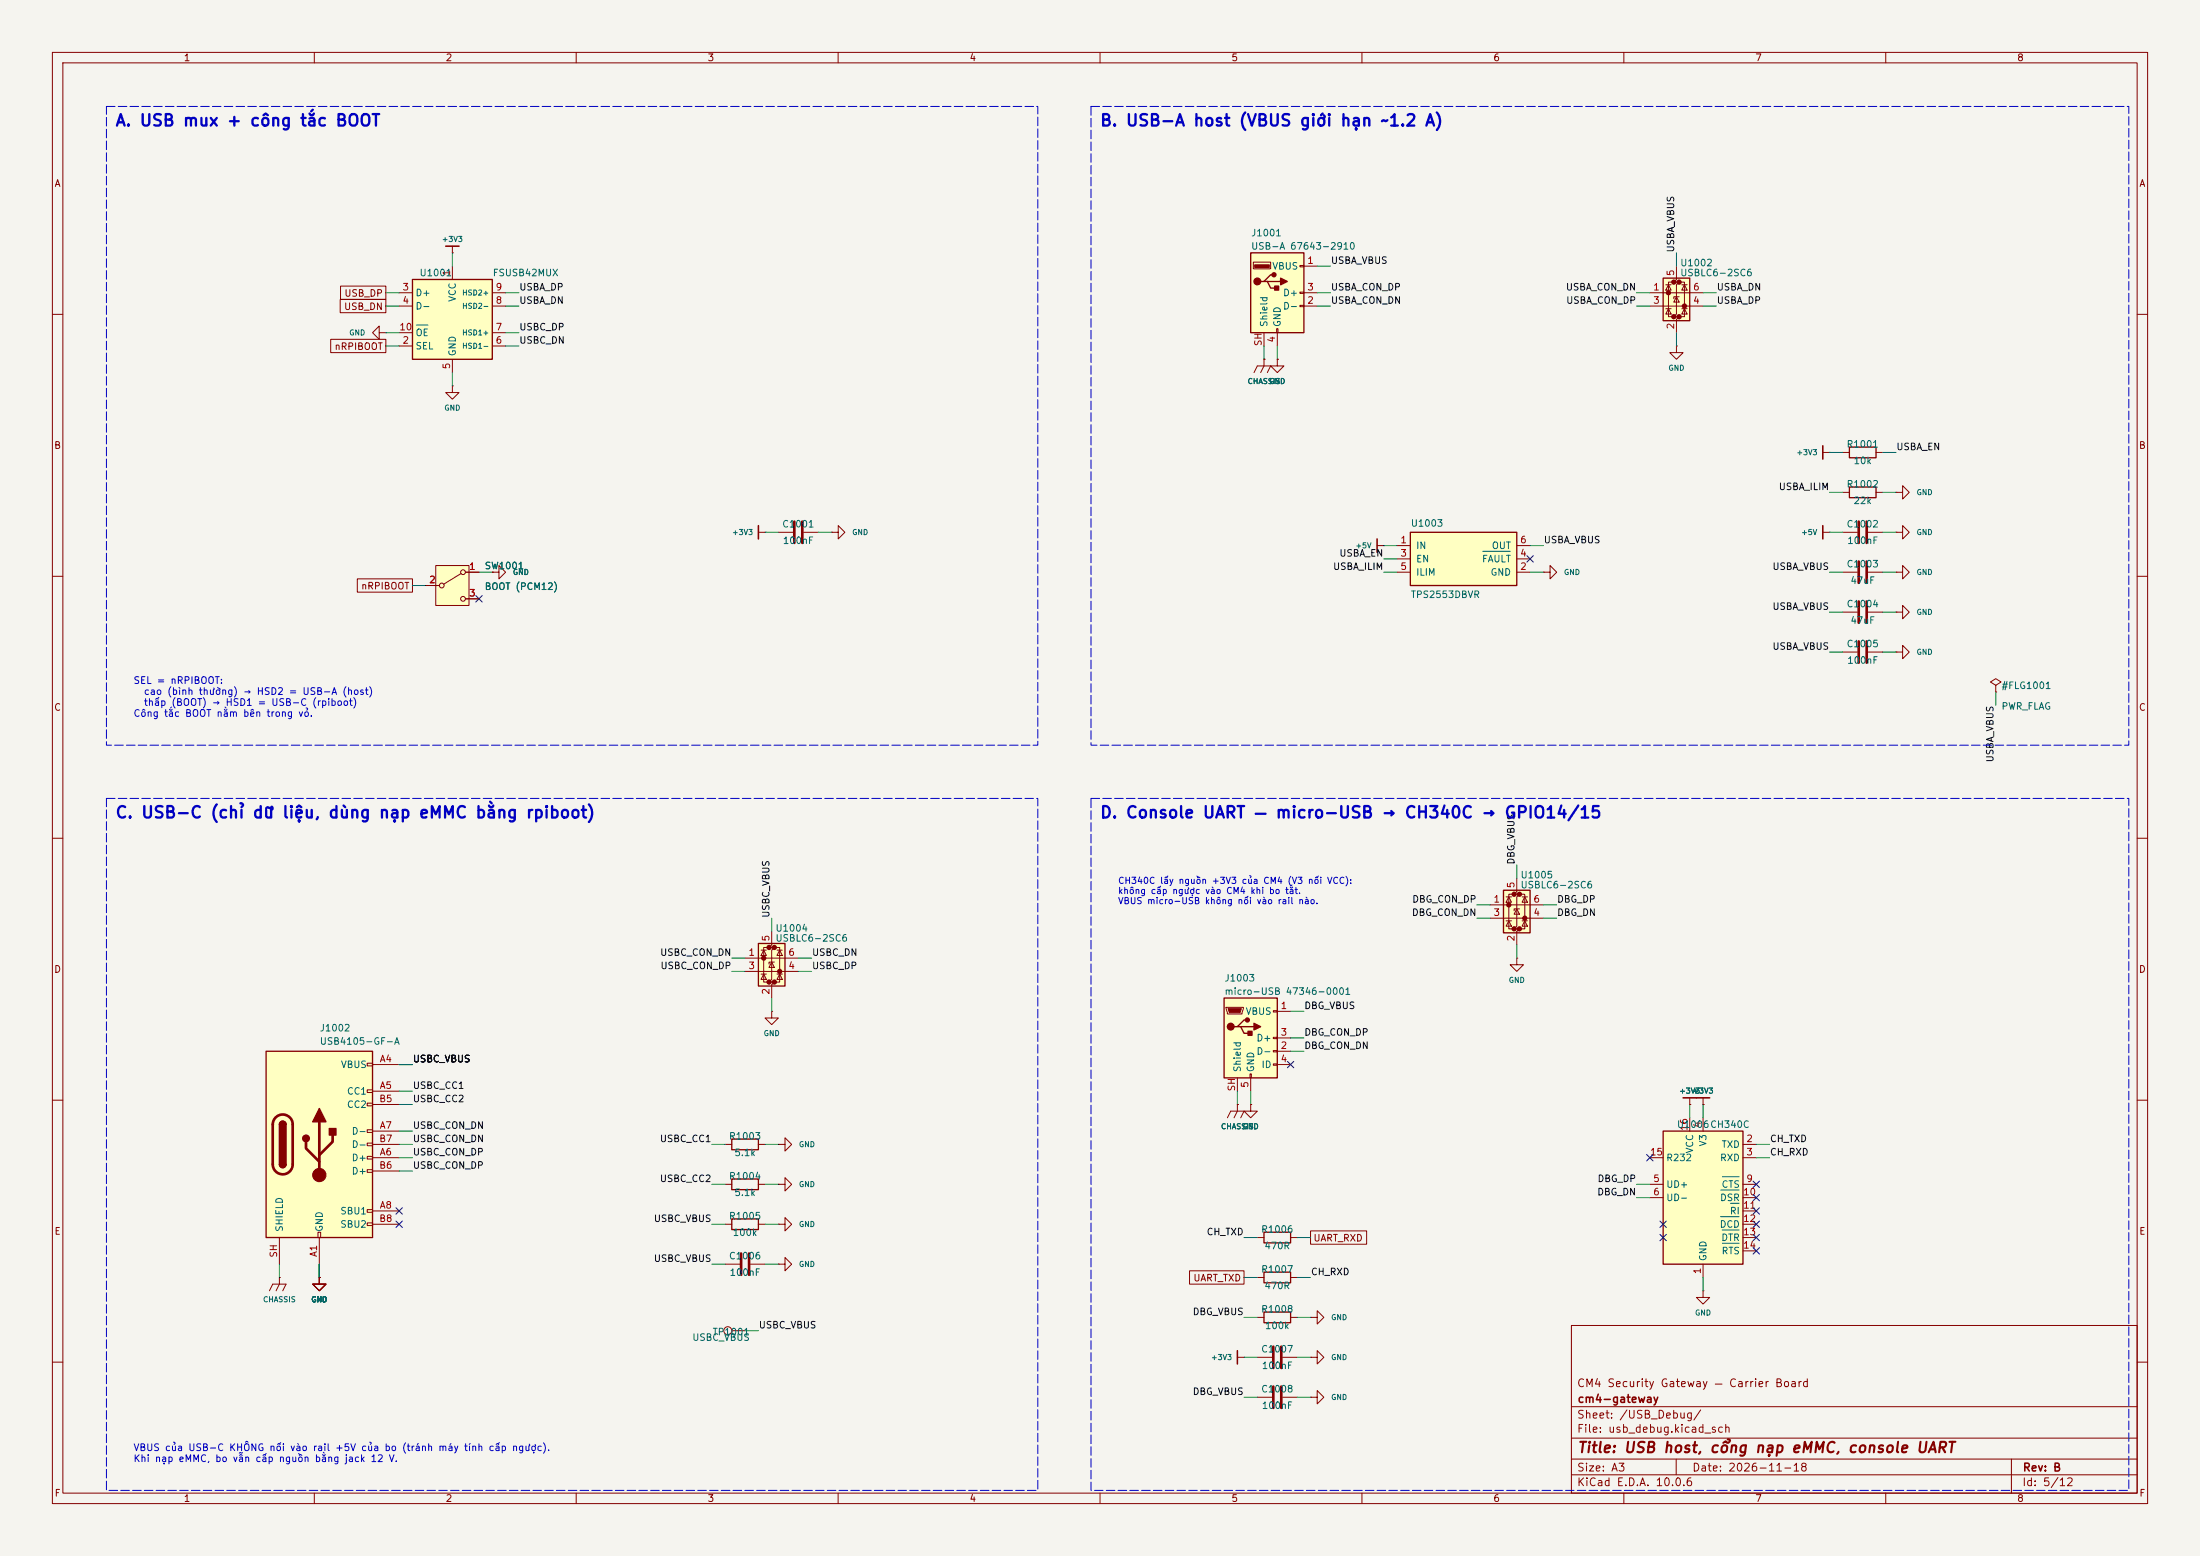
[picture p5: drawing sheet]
<svg xmlns="http://www.w3.org/2000/svg" width="420mm" height="297mm" viewBox="0 0 420 297" stroke-linecap="round" stroke-linejoin="round" font-family="sans-serif">
<path d="M0 0h420v297h-420z" fill="#f5f4ef" stroke="#f5f4ef" stroke-width=".19"/>
<g fill="none" stroke="#840000" stroke-width=".19">
<path d="M10 10h400v277h-400zM12 12h396v273h-396zM60 10v2M110 10v2M160 10v2M210 10v2M260 10v2M310 10v2M360 10v2M10 60h2M408 60h2M10 110h2"/>
<path d="M408 110h2M361.9 124.5h1.3v-1.3l1.3 1.3-1.3 1.2v-1.2M361.9 124.5h.1M10 160h2M408 160h2M147.3 193v1.3h1.3l-1.3 1.3-1.3-1.3h1.3M147.3 193h.1M10 210h2M408 210h2M148.6 226.1h1.3v-1.3l1.2 1.3-1.2 1.2v-1.2M148.6 226.1h.1M300 253h108v32h-108z"/>
<path d="M10 260h2M240 266.7h2.8M244.9 266.7h2.7M300 278.5h108M300 274.5h108M300 268.5h108M320 278.5v3M384 278.5v6.5M408 260h2M60 285v2M110 285v2M160 285v2"/>
<path d="M210 285v2M260 285v2M300 281.5h108M310 285v2M360 285v2"/>
</g>
<path d="M243.1 264.7v4M244.6 264.7v4" fill="none" stroke="#840000" stroke-width=".51"/>
<path d="M144.8 180.1h5.1v8.1h-5.1z" fill="#ffffc2"/>
<g fill="#840000" stroke="#840000" stroke-width=".51">
<circle cx="145.8" cy="182.9" r=".25"/>
<circle cx="146.8" cy="180.8" r=".25"/>
<circle cx="146.8" cy="187.5" r=".25"/>
<circle cx="147.8" cy="180.8" r=".25"/>
<circle cx="147.8" cy="187.5" r=".25"/>
<circle cx="148.8" cy="185.4" r=".25"/>
</g>
<g fill="none" stroke="#840000" stroke-width=".19">
<path d="M72.4 63.5v-1.3l-1.3 1.3 1.3 1.3v-1.3h1.3M73.7 63.5h.1M348 86.4h1.2M349.2 86.4h.1M351.8 101.6h2.8M356.6 101.6h2.8M351.8 124.5h2.8M356.6 124.5h2.8M147.3 177.8v2.5l-.5 .5h1l-.5 .6v5.5l-.5 .6h1l-.5 .5v2.5M142.2 182.9h10.2M142.2 185.4h10.2M145.3 185.9h1"/>
<path d="M145.3 181.4h1M145.8 181.4l.5 1h-1zM145.8 185.9l.5 1h-1zM146.8 180.8h-1v6.7h1M147.3 183.6l.5 1.1h-1zM147.8 183.6h-1v.4M147.8 180.8h1v6.7h-1M148.3 185.9h1.1M148.3 181.4h1.1M148.8 181.4l.6 1h-1.1zM148.8 185.9l.6 1h-1.1zM322.6 210.8h.1"/>
<path d="M322.6 209.6v1.2M325.1 210.8h.1M325.1 209.6v1.2M138.4 226.1h1.3M144.8 226.1h1.2"/>
</g>
<path d="M144.8 180.1h5.1v8.1h-5.1zM139.7 225h5.1v2.1h-5.1z" fill="none" stroke="#840000" stroke-width=".25"/>
<path d="M348 85.1v2.5M321.3 209.6h5.1" fill="none" stroke="#840000" stroke-width=".3"/>
<path d="M354.8 99.6v4M356.4 99.6v4M354.8 122.4v4.1M356.4 122.4v4.1" fill="none" stroke="#840000" stroke-width=".51"/>
<path d="M83.2 108h6.3v7.6h-6.3z" fill="#ffffc2"/>
<g fill="none" stroke="#840000" stroke-width=".19">
<path d="M86.4 73.7v1.2h1.2l-1.2 1.3-1.3-1.3h1.3M86.4 73.7h.1M81.3 111.8h2.5M83.2 108h6.3v7.6h-6.3zM88 109.5l-3.3 2M88.9 109.2h2.5M88.9 114.3h2.5M294.6 109.2h1.3v-1.2l1.3 1.2-1.3 1.3v-1.3M294.6 109.2h.1M351.8 116.8h2.8M356.6 116.8h2.8M361.9 109.2h1.3v-1.2l1.3 1.2-1.3 1.3v-1.3"/>
<path d="M361.9 109.2h.1M361.9 116.8h1.3v-1.2l1.3 1.2-1.3 1.3v-1.3M361.9 116.8h.1M240 259.1h2.8M240 251.5h1.3M240 243.8h1.3M244.9 259.1h2.7M246.4 251.5h1.2M246.4 243.8h1.2M250.2 266.7h1.3v-1.3l1.2 1.3-1.2 1.3v-1.3M250.2 266.7h.1"/>
<circle cx="84.3" cy="111.8" r=".46"/>
<circle cx="88.4" cy="114.3" r=".46"/>
<circle cx="88.4" cy="109.2" r=".46"/>
</g>
<path d="M354.8 114.8v4.1M356.4 114.8v4.1M243.1 257v4.1M244.6 257v4.1" fill="none" stroke="#840000" stroke-width=".51"/>
<path d="M241.3 250.4h5.1v2.1h-5.1zM241.3 242.8h5.1v2.1h-5.1z" fill="none" stroke="#840000" stroke-width=".25"/>
<path d="M317.5 215.9h15.2v25.4h-15.2z" fill="#ffffc2"/>
<path d="M317.5 215.9h15.2v25.4h-15.2z" fill="none" stroke="#840000" stroke-width=".25"/>
<g fill="none" stroke="#840000" stroke-width=".19">
<path d="M289.6 182.9v1.3h1.2l-1.2 1.2-1.3-1.2h1.3M289.6 182.9h.1M322.6 213.4v2.5M325.1 213.4v2.5M332.7 218.4h2.6M315 221h2.5M315 226.1h2.5M315 228.6h2.5M332.7 221h2.6M332.7 226.1h2.6M332.7 228.6h2.6M332.7 231.1h2.6"/>
<path d="M332.7 233.7h2.6M332.7 236.2h2.6M332.7 238.8h2.6M250.2 259.1h1.3v-1.3l1.2 1.3-1.2 1.2v-1.2M250.2 259.1h.1M325.1 246.4v1.2h1.3l-1.3 1.3-1.3-1.3h1.3M325.1 246.4h.1M325.1 241.3v2.5"/>
</g>
<path d="M328.4 232.2h3.6M328.5 227.2h3.5M328.8 234.8h3.2M328.8 224.6h3.2M328.8 237.3h3.2M330.4 229.7h1.6" fill="none" stroke="#006464" stroke-width=".19"/>
<path d="M287 169.9h5.1v8.2h-5.1z" fill="#ffffc2"/>
<g fill="#840000" stroke="#840000" stroke-width=".51">
<circle cx="288" cy="172.7" r=".25"/>
<circle cx="289.1" cy="170.7" r=".25"/>
<circle cx="289.1" cy="177.3" r=".25"/>
<circle cx="290.1" cy="170.7" r=".25"/>
<circle cx="290.1" cy="177.3" r=".25"/>
<circle cx="291.1" cy="175.3" r=".25"/>
</g>
<g fill="none" stroke="#840000" stroke-width=".19">
<path d="M94 109.2h1.2v-1.2l1.3 1.2-1.3 1.3v-1.3M94 109.2h.1M284.5 172.7h10.1M284.5 175.3h10.1M287.5 175.8h1M287.5 171.2h1M288 171.2l.5 1h-1zM288 175.8l.5 1h-1zM289.1 170.7h-1.1v6.6h1.1M289.6 167.6v2.6l-.5 .5h1l-.5 .5v5.6l-.5 .5h1l-.5 .5v2.5M289.6 173.5l.5 1h-1zM290.1 173.5h-1v.4"/>
<path d="M290.1 170.7h1v6.6h-1M290.6 175.8h1M290.6 171.2h1M291.1 171.2l.5 1h-1zM291.1 175.8l.5 1h-1z"/>
</g>
<path d="M287 169.9h5.1v8.2h-5.1z" fill="none" stroke="#840000" stroke-width=".25"/>
<path d="M50.8 200.7h20.3v35.5h-20.3z" fill="#ffffc2"/>
<g fill="none" stroke="#840000" stroke-width=".19">
<path d="M70.1 202.9h1v.6h-1zM70.1 208h1v.5h-1zM70.1 210.6h1v.5h-1zM70.1 215.6h1v.6h-1zM70.1 218.2h1v.5h-1zM71.1 203.2h5.1M71.1 208.3h5.1M71.1 215.9h5.1M71.1 210.8h5.1M71.1 218.4h5.1M53.3 236.2v5.1M60.7 235.2h.5v1h-.5z"/>
<path d="M61 236.2v5.1M70.1 220.7h1v.5h-1zM70.1 223.3h1v.5h-1zM70.1 230.9h1v.5h-1zM70.1 233.4h1v.5h-1zM71.1 221h5.1M71.1 231.1h5.1M71.1 223.5h5.1M71.1 233.7h5.1M51.4 246.4l.7-1.3h2.5l-.6 1.3M53.3 243.8h.1M53.3 243.8v1.3l-.6 1.3"/>
<path d="M236.2 259.1h1.3M237.5 259.1h.1M250.2 251.5h1.3v-1.3l1.2 1.3-1.2 1.2v-1.2M250.2 251.5h.1"/>
</g>
<path d="M50.8 200.7h20.3v35.5h-20.3zM53.3 214.6a.64 .64 0 0 1 .7-.6 .64 .64 0 0 1 .6 .6M53.3 222.2a.64 .64 0 0 0 .7 .7 .64 .64 0 0 0 .6-.7" fill="none" stroke="#840000" stroke-width=".25"/>
<path d="M52.6 213.3a1.9 1.9 0 0 1 2.1-.4 1.9 1.9 0 0 1 1.2 1.7v7.6a1.91 1.91 0 0 1-1.9 1.9 1.91 1.91 0 0 1-1.9-1.9v-7.7l.1-.7zM58.4 217.9v1.3l2.6 2.5M61 214.1v10.2M63.5 216.7v1.2l-2.5 2.6" fill="none" stroke="#840000" stroke-width=".51"/>
<g fill="#840000" stroke="#840000" stroke-width=".25">
<path d="M53.3 214.6h1.3v7.6h-1.3z"/>
<path d="M53.5 214.2a.64 .64 0 0 1 .7-.2 .64 .64 0 0 1 .4 .6h-1.3z"/>
<path d="M53.3 222.2h1.3a.64 .64 0 0 1-.6 .7 .64 .64 0 0 1-.7-.7z"/>
<path d="M61 211.6l1.2 2.5h-2.5z"/>
<path d="M62.9 215.4h1.2v1.3h-1.2z"/>
<circle cx="58.4" cy="217.3" r=".63"/>
</g>
<circle cx="61" cy="224.3" r="1.27" fill="#840000" stroke="#840000" stroke-width=".19"/>
<path d="M236.2 257.8v2.5" fill="none" stroke="#840000" stroke-width=".3"/>
<path d="M233.7 190.5h10.1v15.2h-10.1z" fill="#ffffc2"/>
<path d="M353.1 93h5v2h-5zM233.7 190.5h10.1v15.2h-10.1zM236.2 196h.7l.6 1.2h1.3M236.9 196h2.5M238.1 194.7h-.6l-1.3 1.3h-.6M241.3 235.2h5.1v2h-5.1z" fill="none" stroke="#840000" stroke-width=".25"/>
<g fill="none" stroke="#840000" stroke-width=".19">
<path d="M351.8 94h1.3M358.1 94h1.3M361.9 94h1.3v-1.3l1.3 1.3-1.3 1.3v-1.3M361.9 94h.1M348 101.6h1.2M349.2 101.6h.1M234.1 192.3h3.3v.2l-.3 1h-2.8zM243.1 192.9h.7v.3h-.7zM243.1 198h.7v.2h-.7zM243.8 193h2.6M243.8 198.1h2.6M234.3 213.4l.6-1.3h2.6l-.6 1.3"/>
<path d="M236.2 210.8h.1M236.2 205.7v2.6M236.2 210.8v1.3l-.6 1.3M238.6 205h.3v.7h-.3zM238.8 210.8v1.3h1.2l-1.2 1.3-1.3-1.3h1.3M238.8 210.8h.1M238.8 205.7v2.6M243.1 200.5h.7v.3h-.7zM243.1 203.1h.7v.2h-.7zM243.8 200.7h2.6M243.8 203.2h2.6M148.6 233.7h1.3v-1.3l1.2 1.3-1.2 1.2v-1.2"/>
<path d="M148.6 233.7h.1M240 236.2h1.3M246.4 236.2h1.2"/>
</g>
<path d="M234.4 192.5h2.6l-.3 .8h-2z" fill="#840000" stroke="#840000" stroke-width=".19"/>
<g fill="#840000" stroke="#840000" stroke-width=".25">
<path d="M238.3 196.9h.7v.7h-.7z"/>
<path d="M239.4 195.3l1.3 .7-1.3 .6z"/>
<circle cx="234.9" cy="196" r=".63"/>
<circle cx="238.1" cy="194.7" r=".38"/>
</g>
<path d="M348 100.3v2.6" fill="none" stroke="#840000" stroke-width=".3"/>
<path d="M317.5 53.1h5.1v8.1h-5.1z" fill="#ffffc2"/>
<g fill="#840000" stroke="#840000" stroke-width=".51">
<circle cx="318.5" cy="55.9" r=".25"/>
<circle cx="319.5" cy="53.8" r=".25"/>
<circle cx="319.5" cy="60.5" r=".25"/>
<circle cx="320.5" cy="53.8" r=".25"/>
<circle cx="320.5" cy="60.5" r=".25"/>
<circle cx="321.6" cy="58.4" r=".25"/>
</g>
<g fill="none" stroke="#840000" stroke-width=".19">
<path d="M315 55.9h10.1M315 58.4h10.1M318 58.9h1M318 54.4h1M318.5 54.4l.5 1h-1zM318.5 58.9l.5 1h-1zM319.5 53.8h-1v6.7h1M320 50.8v2.5l-.5 .5h1l-.5 .6v5.5l-.5 .6h1l-.5 .5v2.5M320 56.6l.5 1.1h-1zM320.5 56.6h-1v.4M320.5 53.8h1.1v6.7h-1.1M321.1 58.9h1"/>
<path d="M321.1 54.4h1M321.6 54.4l.5 1h-1zM321.6 58.9l.5 1h-1zM239.4 71.1l.6-1.2h2.6l-.7 1.2M241.3 68.6h.1M241.3 68.6v1.3l-.6 1.2M243.8 68.6v1.3h1.3l-1.3 1.2-1.2-1.2h1.2M243.8 68.6h.1M320 66v1.3h1.3l-1.3 1.3-1.2-1.3h1.2M320 66h.1M144.8 101.6h1.2M146 101.6h.1"/>
<path d="M138.4 233.7h1.3M144.8 233.7h1.2M138.4 241.3h2.8M139.7 254h2.5M143.3 241.3h2.7M148.6 241.3h1.3v-1.3l1.2 1.3-1.2 1.3v-1.3M148.6 241.3h.1"/>
<circle cx="138.9" cy="254" r=".76"/>
</g>
<path d="M317.5 53.1h5.1v8.1h-5.1zM139.7 232.7h5.1v2h-5.1z" fill="none" stroke="#840000" stroke-width=".25"/>
<path d="M141.5 239.3v4M143 239.3v4" fill="none" stroke="#840000" stroke-width=".51"/>
<path d="M144.8 100.3v2.6" fill="none" stroke="#840000" stroke-width=".3"/>
<path d="M238.8 48.3h10.1v15.2h-10.1z" fill="#ffffc2"/>
<path d="M238.8 48.3h10.1v15.2h-10.1zM241.3 53.7h.6l.7 1.3h1.2M241.9 53.7h2.6M243.2 52.5h-.6l-1.3 1.2h-.6" fill="none" stroke="#840000" stroke-width=".25"/>
<g fill="#840000" stroke="#840000" stroke-width=".25">
<path d="M243.3 54.6h.8v.8h-.8z"/>
<path d="M244.5 53.1l1.2 .6-1.2 .7z"/>
<circle cx="240" cy="53.7" r=".63"/>
<circle cx="243.2" cy="52.5" r=".38"/>
</g>
<path d="M239.5 50.5h2.8v.6h-2.8z" fill="#840000" stroke="#840000" stroke-width=".19"/>
<path d="M239.3 50h3.3v1.3h-3.3zM248.2 50.7h.7v.2h-.7zM248.2 55.8h.7v.2h-.7zM248.2 58.3h.7v.2h-.7zM248.9 50.8h2.6M248.9 58.4h2.6M248.9 55.9h2.6M241.3 63.5v2.5M243.7 62.7h.3v.8h-.3zM243.8 63.5v2.5" fill="none" stroke="#840000" stroke-width=".19"/>
<path d="M269.2 101.6h20.4v10.2h-20.4z" fill="#ffffc2"/>
<path d="M353.1 85.3h5v2.1h-5zM269.2 101.6h20.4v10.2h-20.4zM139.7 217.4h5.1v2.1h-5.1z" fill="none" stroke="#840000" stroke-width=".25"/>
<g fill="none" stroke="#840000" stroke-width=".19">
<path d="M351.8 86.4h1.3M358.1 86.4h1.3M262.9 104.1h1.3M264.2 104.1h.1M266.7 104.1h2.5M266.7 109.2h2.5M266.7 106.7h2.5M289.6 104.1h2.5M289.6 109.2h2.5M289.6 106.7h2.5M351.8 109.2h2.8M356.6 109.2h2.8"/>
<path d="M361.9 101.6h1.3v-1.3l1.3 1.3-1.3 1.3v-1.3M361.9 101.6h.1M381 130.8l1-.6-1-.7-1 .7 1 .6v1.3M381 132.1h.1M138.4 218.4h1.3M144.8 218.4h1.2M148.6 218.4h1.3v-1.2l1.2 1.2-1.2 1.3v-1.3M148.6 218.4h.1"/>
</g>
<path d="M283.1 105.2h5.2" fill="none" stroke="#006464" stroke-width=".19"/>
<path d="M262.9 102.9v2.5" fill="none" stroke="#840000" stroke-width=".3"/>
<path d="M354.8 107.2v4.1M356.4 107.2v4.1" fill="none" stroke="#840000" stroke-width=".51"/>
<path d="M78.7 53.3h15.3v15.3h-15.3z" fill="#ffffc2"/>
<path d="M78.7 53.3h15.3v15.3h-15.3z" fill="none" stroke="#840000" stroke-width=".25"/>
<g fill="none" stroke="#840000" stroke-width=".19">
<path d="M64.9 57.1h8.8v2.6h-8.8zM65 54.6h8.7v2.6h-8.7zM76.2 55.9h2.5M76.2 58.4h2.5M86.4 48.3h.1M86.4 47v1.3M86.4 50.8v2.5M94 55.9h2.5M94 58.4h2.5M63.1 64.8h10.6v2.5h-10.6zM76.2 66h2.5M76.2 63.5h2.5"/>
<path d="M86.4 68.6v2.5M94 66h2.5M94 63.5h2.5M241.3 68.6h.1M243.8 68.6h.1M68.2 110.5h10.5v2.5h-10.5zM81.3 111.8h2.5M88.9 109.2h2.5M88.9 114.3h2.5M94 109.2h.1M148.6 101.6h2.8M153.4 101.6h2.8"/>
<path d="M158.7 101.6h1.3v-1.3l1.3 1.3-1.3 1.3v-1.3M158.7 101.6h.1M236.2 210.8h.1M238.8 210.8h.1M322.6 210.8h.1M325.1 210.8h.1M250.2 234.9h10.7v2.6h-10.7zM61 243.8v1.3h1.2l-1.2 1.3-1.3-1.3h1.3M61 243.8h.1M227.1 242.6h10.4v2.5h-10.4z"/>
</g>
<path d="M79.5 62.1h2.2" fill="none" stroke="#006464" stroke-width=".19"/>
<path d="M151.6 99.6v4M153.2 99.6v4" fill="none" stroke="#840000" stroke-width=".51"/>
<path d="M85.1 47h2.5" fill="none" stroke="#840000" stroke-width=".3"/>
<g fill="none" stroke="#009600" stroke-width=".19">
<path d="M73.7 55.9h2.5M73.7 58.4h2.5M86.4 48.3v2.5M96.5 55.9h2.6M96.5 58.4h2.6M251.5 55.9h2.5M251.5 58.4h2.5M251.5 50.8h2.5M312.4 55.9h2.6M312.4 58.4h2.6M320 48.3v2.5M325.1 55.9h2.6"/>
<path d="M325.1 58.4h2.6M73.7 63.5h2.5M73.7 66h2.5M86.4 71.1v2.6M96.5 63.5h2.6M96.5 66h2.6M241.3 66v2.6M243.8 66v2.6M320 63.5v2.5M349.2 86.4h2.6M349.2 94h2.6M359.4 86.4h2.5"/>
<path d="M359.4 94h2.5M78.7 111.8h2.6M91.4 109.2h2.6M146 101.6h2.6M156.2 101.6h2.5M264.2 109.2h2.5M264.2 104.1h2.5M264.2 106.7h2.5M292.1 109.2h2.5M292.1 104.1h2.5M349.2 101.6h2.6M349.2 109.2h2.6"/>
<path d="M349.2 116.8h2.6M359.4 101.6h2.5M359.4 109.2h2.5M359.4 116.8h2.5M349.2 124.5h2.6M359.4 124.5h2.5M381 132.1v2.5M147.3 175.3v2.5M281.9 172.7h2.6M281.9 175.3h2.6M289.6 165.1v2.5M294.6 172.7h2.6"/>
<path d="M294.6 175.3h2.6M139.7 182.9h2.5M139.7 185.4h2.5M147.3 190.5v2.5M152.4 182.9h2.5M152.4 185.4h2.5M246.4 198.1h2.5M246.4 193h2.5M289.6 180.3v2.6M76.2 218.4h2.5M76.2 210.8h2.5M76.2 215.9h2.5"/>
<path d="M76.2 203.2h2.5M76.2 208.3h2.5M135.9 218.4h2.5M146 218.4h2.6M236.2 208.3v2.5M238.8 208.3v2.5M246.4 200.7h2.5M322.6 210.8v2.6M325.1 210.8v2.6M335.3 218.4h2.5M76.2 223.5h2.5M76.2 221h2.5"/>
<path d="M135.9 233.7h2.5M135.9 226.1h2.5M146 233.7h2.6M146 226.1h2.6M237.5 236.2h2.5M247.6 236.2h2.6M312.4 226.1h2.6M312.4 228.6h2.6M335.3 221h2.5M53.3 241.3v2.5M61 241.3v2.5M135.9 241.3h2.5"/>
<path d="M142.2 254h2.6M146 241.3h2.6M237.5 251.5h2.5M237.5 259.1h2.5M237.5 243.8h2.5M247.6 251.5h2.6M247.6 259.1h2.6M247.6 243.8h2.6M325.1 243.8v2.6M237.5 266.7h2.5M247.6 266.7h2.6"/>
</g>
<g fill="none" stroke="#000084" stroke-width=".19">
<path d="M90.8 113.7l1.2 1.2M92 113.7l-1.2 1.2M291.5 106.1l1.2 1.2M292.7 106.1l-1.2 1.2M245.8 202.6l1.2 1.2M247 202.6l-1.2 1.2M75.6 230.5l1.2 1.2M75.6 233.1l1.2 1.2M76.8 230.5l-1.2 1.2M76.8 233.1l-1.2 1.2M314.4 220.4l1.2 1.2M315.6 220.4l-1.2 1.2"/>
<path d="M316.9 235.6l1.2 1.2M316.9 233.1l1.2 1.2M318.1 235.6l-1.2 1.2M318.1 233.1l-1.2 1.2M334.7 235.6l1.2 1.2M334.7 233.1l1.2 1.2M334.7 230.5l1.2 1.2M334.7 228l1.2 1.2M334.7 225.5l1.2 1.2M334.7 238.2l1.2 1.2M335.9 235.6l-1.2 1.2M335.9 233.1l-1.2 1.2"/>
<path d="M335.9 230.5l-1.2 1.2M335.9 228l-1.2 1.2M335.9 225.5l-1.2 1.2M335.9 238.2l-1.2 1.2"/>
</g>
<path d="M20.3 20.3h177.8v121.9h-177.8zM208.3 20.3h198.1v121.9h-198.1zM20.3 152.4h177.8v132.1h-177.8zM208.3 152.4h198.1v132.1h-198.1z" fill="none" stroke="#0000c2" stroke-width=".19" stroke-dasharray="1.6 .6"/>
<g font-size="2.2" fill="#0000c2">
<text x="21.9" y="24.6">A. USB mux + công tắc BOOT</text>
<text x="209.8" y="24.6">B. USB-A host (VBUS giới hạn ~1.2 A)</text>
<text x="21.9" y="156.7">C. USB-C (chỉ dữ liệu, dùng nạp eMMC bằng rpiboot)</text>
<text x="209.8" y="156.7">D. Console UART — micro-USB → CH340C → GPIO14/15</text>
</g>
<text font-size="2" fill="#840000" x="301" y="277.8">Title: USB host, cổng nạp eMMC, console UART</text>
<g font-size="1.5" fill="#840000">
<text x="300.9" y="265.1">CM4 Security Gateway — Carrier Board</text>
<text x="301" y="268.1">cm4-gateway</text>
<text x="300.9" y="273.8">File: usb_debug.kicad_sch</text>
<text x="300.9" y="271.1">Sheet: /USB_Debug/</text>
<text x="300.9" y="281.2">Size: A3</text>
<text x="322.9" y="281.2">Date: 2026-11-18</text>
<text x="386" y="281.2">Rev: B</text>
<text x="300.9" y="284">KiCad E.D.A. 10.0.6</text>
<text x="385.9" y="284">Id: 5/12</text>
</g>
<g font-size="1.3" fill="#840000">
<text x="35" y="12">1</text>
<text x="85" y="12">2</text>
<text x="135" y="12">3</text>
<text x="185" y="12">4</text>
<text x="235" y="12">5</text>
<text x="285" y="12">6</text>
<text x="335" y="12">7</text>
<text x="385" y="12">8</text>
<text x="10.3" y="36">A</text>
<text x="408.3" y="36">A</text>
<text x="65.6" y="59.5">USB_DN</text>
<text x="65.6" y="56.9">USB_DP</text>
<text x="63.8" y="67.1">nRPIBOOT</text>
<text x="10.2" y="86">B</text>
<text x="408.2" y="86">B</text>
<text x="68.8" y="112.8">nRPIBOOT</text>
<text x="10.2" y="136">C</text>
<text x="408.2" y="136">C</text>
<text x="10.2" y="186">D</text>
<text x="408.2" y="186">D</text>
<text x="10.3" y="236">E</text>
<text x="250.6" y="237.3">UART_RXD</text>
<text x="408.3" y="236">E</text>
<text x="227.7" y="244.9">UART_TXD</text>
<text x="10.3" y="286">F</text>
<text x="35" y="287">1</text>
<text x="85" y="287">2</text>
<text x="135" y="287">3</text>
<text x="185" y="287">4</text>
<text x="235" y="287">5</text>
<text x="285" y="287">6</text>
<text x="335" y="287">7</text>
<text x="385" y="287">8</text>
<text x="408.3" y="286">F</text>
</g>
<g font-size="1.3" fill="#006464">
<text x="238.7" y="45.4">J1001</text>
<text x="238.7" y="48">USB-A 67643-2910</text>
<text x="80" y="53">U1001</text>
<text x="94" y="53">FSUSB42MUX</text>
<text x="242.8" y="51.8">VBUS</text>
<text x="320.7" y="51.1">U1002</text>
<text x="320.7" y="53">USBLC6-2SC6</text>
<text x="79.2" y="56.8">D+</text>
<text x="79.2" y="59.4">D-</text>
<text x="87.3" y="57.7" transform="rotate(-90 87.3 57.7)">VCC</text>
<text x="244.8" y="59.4">D-</text>
<text x="244.8" y="56.8">D+</text>
<text x="79.2" y="64.5">OE</text>
<text x="242.3" y="62.5" transform="rotate(-90 242.3 62.5)">Shield</text>
<text x="244.8" y="62.5" transform="rotate(-90 244.8 62.5)">GND</text>
<text x="79.2" y="67">SEL</text>
<text x="87.3" y="68.1" transform="rotate(-90 87.3 68.1)">GND</text>
<text x="352.4" y="85.7">R1001</text>
<text x="353.7" y="88.9">10k</text>
<text x="352.4" y="93.4">R1002</text>
<text x="149.2" y="101">C1001</text>
<text x="269.2" y="100.8">U1003</text>
<text x="352.4" y="101">C1002</text>
<text x="353.7" y="96.5">22k</text>
<text x="149.3" y="104.1">100nF</text>
<text x="270.2" y="105.1">IN</text>
<text x="270.2" y="107.6">EN</text>
<text x="282.8" y="107.6">FAULT</text>
<text x="284.7" y="105.1">OUT</text>
<text x="352.5" y="104.1">100nF</text>
<text x="92.4" y="109">SW1001</text>
<text x="92.4" y="112.9">BOOT (PCM12)</text>
<text x="270.2" y="110.2">ILIM</text>
<text x="284.4" y="110.2">GND</text>
<text x="352.4" y="108.6">C1003</text>
<text x="353.1" y="111.8">47uF</text>
<text x="269.2" y="114.4">TPS2553DBVR</text>
<text x="352.4" y="116.2">C1004</text>
<text x="353.1" y="119.4">47uF</text>
<text x="352.4" y="123.8">C1005</text>
<text x="352.5" y="127">100nF</text>
<text x="382" y="131.8">#FLG1001</text>
<text x="382" y="135.8">PWR_FLAG</text>
<text x="290.2" y="168">U1005</text>
<text x="290.2" y="169.9">USBLC6-2SC6</text>
<text x="147.9" y="178.1">U1004</text>
<text x="147.9" y="180">USBLC6-2SC6</text>
<text x="233.7" y="187.7">J1003</text>
<text x="233.7" y="190.2">micro-USB 47346-0001</text>
<text x="60.9" y="197.2">J1002</text>
<text x="237.7" y="194">VBUS</text>
<text x="60.9" y="199.7">USB4105-GF-A</text>
<text x="239.8" y="201.6">D-</text>
<text x="239.8" y="199.1">D+</text>
<text x="65" y="204.2">VBUS</text>
<text x="66.1" y="209.2">CC1</text>
<text x="237.2" y="204.8" transform="rotate(-90 237.2 204.8)">Shield</text>
<text x="239.7" y="204.8" transform="rotate(-90 239.7 204.8)">GND</text>
<text x="240.7" y="204.2">ID</text>
<text x="66.1" y="211.8">CC2</text>
<text x="320" y="215.6">U1006CH340C</text>
<text x="67" y="221.9">D+</text>
<text x="67" y="216.9">D-</text>
<text x="67" y="219.4">D-</text>
<text x="139.1" y="217.8">R1003</text>
<text x="140.1" y="221">5.1k</text>
<text x="318" y="221.9">R232</text>
<text x="323.5" y="220.3" transform="rotate(-90 323.5 220.3)">VCC</text>
<text x="326.1" y="218.9" transform="rotate(-90 326.1 218.9)">V3</text>
<text x="328.3" y="221.9">RXD</text>
<text x="328.6" y="219.4">TXD</text>
<text x="67" y="224.5">D+</text>
<text x="139.1" y="225.4">R1004</text>
<text x="318" y="227">UD+</text>
<text x="328.6" y="227">CTS</text>
<text x="64.9" y="232.1">SBU1</text>
<text x="139.1" y="233.1">R1005</text>
<text x="140.1" y="228.6">5.1k</text>
<text x="318" y="229.6">UD-</text>
<text x="328.3" y="229.6">DSR</text>
<text x="330.1" y="232.1">RI</text>
<text x="54.3" y="235.2" transform="rotate(-90 54.3 235.2)">SHIELD</text>
<text x="61.9" y="235.2" transform="rotate(-90 61.9 235.2)">GND</text>
<text x="64.9" y="234.6">SBU2</text>
<text x="139.8" y="236.2">100k</text>
<text x="240.7" y="235.6">R1006</text>
<text x="241.3" y="238.8">470R</text>
<text x="328.2" y="234.6">DCD</text>
<text x="328.5" y="237.2">DTR</text>
<text x="328.6" y="239.7">RTS</text>
<text x="139.1" y="240.7">C1006</text>
<text x="139.2" y="243.8">100nF</text>
<text x="240.7" y="243.2">R1007</text>
<text x="326.1" y="240.8" transform="rotate(-90 326.1 240.8)">GND</text>
<text x="240.7" y="250.8">R1008</text>
<text x="241.3" y="246.4">470R</text>
<text x="132.1" y="256.2">USBC_VBUS</text>
<text x="135.9" y="255.2">TP1001</text>
<text x="241.4" y="254">100k</text>
<text x="240.7" y="258.5">C1007</text>
<text x="240.8" y="261.6">100nF</text>
<text x="240.7" y="266.1">C1008</text>
<text x="240.8" y="269.2">100nF</text>
</g>
<g font-size="1.3" fill="#a90000">
<text x="86.2" y="52.8" transform="rotate(-90 86.2 52.8)">1</text>
<text x="249.5" y="50.7">1</text>
<text x="319.9" y="52.8" transform="rotate(-90 319.9 52.8)">5</text>
<text x="76.7" y="55.7">3</text>
<text x="76.7" y="58.3">4</text>
<text x="94.5" y="58.3">8</text>
<text x="94.5" y="55.7">9</text>
<text x="249.5" y="58.3">2</text>
<text x="249.5" y="55.7">3</text>
<text x="315.5" y="55.7">1</text>
<text x="315.5" y="58.3">3</text>
<text x="323.1" y="58.3">4</text>
<text x="323.1" y="55.7">6</text>
<text x="76.1" y="63.4">10</text>
<text x="76.7" y="65.9">2</text>
<text x="94.5" y="65.9">6</text>
<text x="94.5" y="63.4">7</text>
<text x="243.7" y="65.5" transform="rotate(-90 243.7 65.5)">4</text>
<text x="319.9" y="63" transform="rotate(-90 319.9 63)">2</text>
<text x="86.2" y="70.6" transform="rotate(-90 86.2 70.6)">5</text>
<text x="241.2" y="66.2" transform="rotate(-90 241.2 66.2)">SH</text>
<text x="267.2" y="104">1</text>
<text x="267.2" y="106.5">3</text>
<text x="290.1" y="106.5">4</text>
<text x="290.1" y="104">6</text>
<text x="81.8" y="111.6">2</text>
<text x="89.4" y="109.1">1</text>
<text x="267.2" y="109.1">5</text>
<text x="290.1" y="109.1">2</text>
<text x="89.4" y="114.2">3</text>
<text x="285" y="172.6">1</text>
<text x="289.4" y="169.6" transform="rotate(-90 289.4 169.6)">5</text>
<text x="292.6" y="172.6">6</text>
<text x="147.2" y="179.8" transform="rotate(-90 147.2 179.8)">5</text>
<text x="285" y="175.1">3</text>
<text x="289.4" y="179.8" transform="rotate(-90 289.4 179.8)">2</text>
<text x="292.6" y="175.1">4</text>
<text x="142.8" y="182.7">1</text>
<text x="142.8" y="185.3">3</text>
<text x="150.4" y="185.3">4</text>
<text x="150.4" y="182.7">6</text>
<text x="147.2" y="190" transform="rotate(-90 147.2 190)">2</text>
<text x="244.4" y="192.9">1</text>
<text x="244.4" y="198">3</text>
<text x="72.4" y="203.1">A4</text>
<text x="244.4" y="200.5">2</text>
<text x="244.4" y="203.1">4</text>
<text x="72.4" y="208.1">A5</text>
<text x="236.1" y="208.4" transform="rotate(-90 236.1 208.4)">SH</text>
<text x="238.6" y="207.7" transform="rotate(-90 238.6 207.7)">5</text>
<text x="72.3" y="210.7">B5</text>
<text x="72.4" y="215.8">A7</text>
<text x="322.4" y="216" transform="rotate(-90 322.4 216)">16</text>
<text x="325" y="215.4" transform="rotate(-90 325 215.4)">4</text>
<text x="72.3" y="218.3">B7</text>
<text x="72.4" y="220.8">A6</text>
<text x="314.9" y="220.8">15</text>
<text x="333.3" y="218.3">2</text>
<text x="333.3" y="220.8">3</text>
<text x="72.3" y="223.4">B6</text>
<text x="315.5" y="225.9">5</text>
<text x="333.3" y="225.9">9</text>
<text x="72.3" y="233.5">B8</text>
<text x="72.4" y="231">A8</text>
<text x="315.5" y="228.5">6</text>
<text x="332.7" y="228.5">10</text>
<text x="332.7" y="231">11</text>
<text x="332.7" y="233.5">12</text>
<text x="332.7" y="236.1">13</text>
<text x="332.7" y="238.6">14</text>
<text x="53.2" y="240.2" transform="rotate(-90 53.2 240.2)">SH</text>
<text x="60.8" y="240" transform="rotate(-90 60.8 240)">A1</text>
<text x="325" y="243.3" transform="rotate(-90 325 243.3)">1</text>
</g>
<g font-size="1.3" fill="#0f0f0f">
<text x="254" y="50.7">USBA_VBUS</text>
<text x="319.9" y="48.3" transform="rotate(-90 319.9 48.3)">USBA_VBUS</text>
<text x="99" y="58.3">USBA_DN</text>
<text x="99" y="55.8">USBA_DP</text>
<text x="254" y="58.3">USBA_CON_DN</text>
<text x="254" y="55.8">USBA_CON_DP</text>
<text x="298.8" y="55.8">USBA_CON_DN</text>
<text x="298.9" y="58.3">USBA_CON_DP</text>
<text x="327.6" y="58.3">USBA_DP</text>
<text x="327.6" y="55.8">USBA_DN</text>
<text x="99" y="63.4">USBC_DP</text>
<text x="99" y="65.9">USBC_DN</text>
<text x="361.9" y="86.2">USBA_EN</text>
<text x="339.5" y="93.9">USBA_ILIM</text>
<text x="255.6" y="106.6">USBA_EN</text>
<text x="294.6" y="104">USBA_VBUS</text>
<text x="254.4" y="109.1">USBA_ILIM</text>
<text x="338.3" y="109.1">USBA_VBUS</text>
<text x="338.3" y="116.7">USBA_VBUS</text>
<text x="338.3" y="124.3">USBA_VBUS</text>
<text x="380.9" y="145.6" transform="rotate(-90 380.9 145.6)">USBA_VBUS</text>
<text x="289.4" y="165.1" transform="rotate(-90 289.4 165.1)">DBG_VBUS</text>
<text x="269.5" y="172.6">DBG_CON_DP</text>
<text x="297.2" y="172.6">DBG_DP</text>
<text x="147.2" y="175.3" transform="rotate(-90 147.2 175.3)">USBC_VBUS</text>
<text x="269.4" y="175.1">DBG_CON_DN</text>
<text x="297.2" y="175.1">DBG_DN</text>
<text x="125.9" y="182.8">USBC_CON_DN</text>
<text x="126" y="185.3">USBC_CON_DP</text>
<text x="154.9" y="182.8">USBC_DN</text>
<text x="154.9" y="185.3">USBC_DP</text>
<text x="248.9" y="198">DBG_CON_DP</text>
<text x="248.9" y="192.9">DBG_VBUS</text>
<text x="78.7" y="203.1">USBC_VBUS</text>
<text x="248.9" y="200.5">DBG_CON_DN</text>
<text x="78.7" y="208.2">USBC_CC1</text>
<text x="78.7" y="215.8">USBC_CON_DN</text>
<text x="78.7" y="210.7">USBC_CC2</text>
<text x="78.7" y="218.3">USBC_CON_DN</text>
<text x="78.7" y="220.9">USBC_CON_DP</text>
<text x="125.9" y="218.3">USBC_CC1</text>
<text x="337.8" y="218.3">CH_TXD</text>
<text x="337.8" y="220.9">CH_RXD</text>
<text x="78.7" y="223.4">USBC_CON_DP</text>
<text x="125.9" y="225.9">USBC_CC2</text>
<text x="304.9" y="225.9">DBG_DP</text>
<text x="124.7" y="233.6">USBC_VBUS</text>
<text x="304.8" y="228.5">DBG_DN</text>
<text x="230.2" y="236.1">CH_TXD</text>
<text x="124.7" y="241.2">USBC_VBUS</text>
<text x="250.2" y="243.7">CH_RXD</text>
<text x="227.6" y="251.3">DBG_VBUS</text>
<text x="144.8" y="253.9">USBC_VBUS</text>
<text x="227.6" y="266.6">DBG_VBUS</text>
</g>
<g font-size="1.3" fill="#0000c2">
<text x="25.4" y="130.9">SEL = nRPIBOOT:</text>
<text x="25.4" y="137.1">Công tắc BOOT nằm bên trong vỏ.</text>
<text x="27.4" y="133">cao (bình thường) → HSD2 = USB-A (host)</text>
<text x="27.4" y="135">thấp (BOOT) → HSD1 = USB-C (rpiboot)</text>
<text x="25.4" y="277.3">VBUS của USB-C KHÔNG nối vào rail +5V của bo (tránh máy tính cấp ngược).</text>
<text x="25.4" y="279.4">Khi nạp eMMC, bo vẫn cấp nguồn bằng jack 12 V.</text>
</g>
<g font-size="1.2" fill="#0000c2">
<text x="213.3" y="169">CH340C lấy nguồn +3V3 của CM4 (V3 nối VCC):</text>
<text x="213.3" y="170.9">không cấp ngược vào CM4 khi bo tắt.</text>
<text x="213.3" y="172.9">VBUS micro-USB không nối vào rail nào.</text>
</g>
<g font-size="1" fill="#006464">
<text x="84.3" y="46.4">+3V3</text>
<text x="88.1" y="59.2">HSD2-</text>
<text x="88.1" y="56.6">HSD2+</text>
<text x="66.6" y="64.3">GND</text>
<text x="88.1" y="64.2">HSD1+</text>
<text x="88.1" y="66.8">HSD1-</text>
<text x="318.4" y="71">GND</text>
<text x="238.1" y="73.5">CHASSIS</text>
<text x="242.2" y="73.5">GND</text>
<text x="84.7" y="78.6">GND</text>
<text x="342.9" y="87.1">+3V3</text>
<text x="365.8" y="94.7">GND</text>
<text x="139.7" y="102.4">+3V3</text>
<text x="162.6" y="102.4">GND</text>
<text x="258.7" y="104.9">+5V</text>
<text x="343.8" y="102.4">+5V</text>
<text x="365.8" y="102.4">GND</text>
<text x="97.8" y="110">GND</text>
<text x="298.5" y="110">GND</text>
<text x="365.8" y="110">GND</text>
<text x="365.8" y="117.6">GND</text>
<text x="365.8" y="125.2">GND</text>
<text x="287.9" y="187.8">GND</text>
<text x="145.7" y="198">GND</text>
<text x="320.5" y="209">+3V3</text>
<text x="323" y="209">+3V3</text>
<text x="233" y="215.8">CHASSIS</text>
<text x="237.1" y="215.8">GND</text>
<text x="152.4" y="219.2">GND</text>
<text x="152.4" y="226.8">GND</text>
<text x="152.4" y="234.4">GND</text>
<text x="152.4" y="242.1">GND</text>
<text x="50.1" y="248.8">CHASSIS</text>
<text x="59.3" y="248.8">GND</text>
<text x="323.5" y="251.3">GND</text>
<text x="254" y="252.2">GND</text>
<text x="231.1" y="259.8">+3V3</text>
<text x="254" y="259.8">GND</text>
<text x="254" y="267.5">GND</text>
</g>
</svg>
